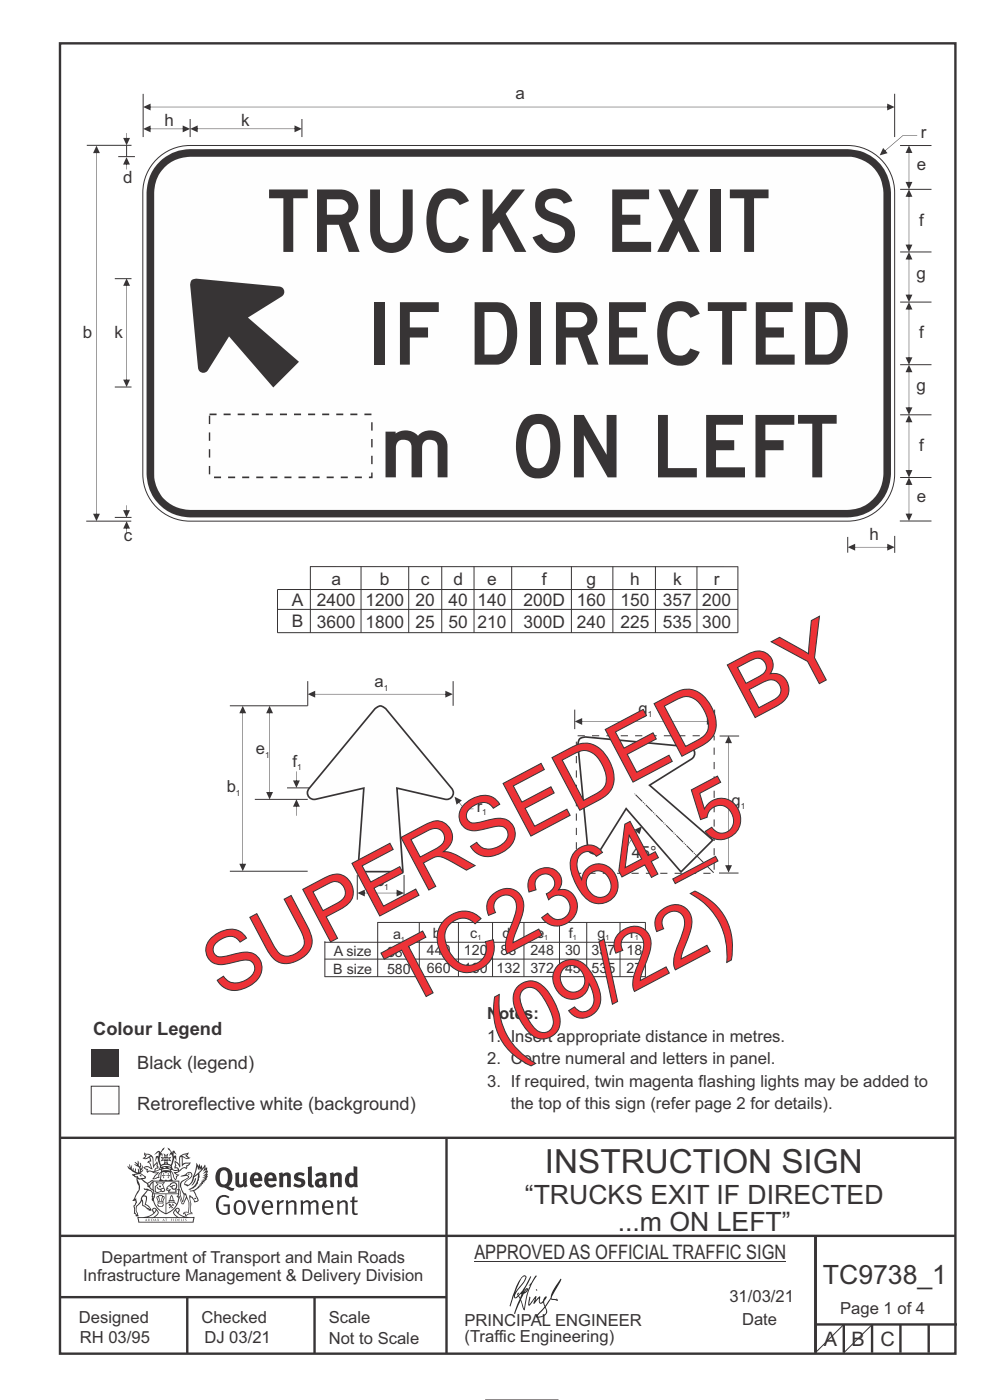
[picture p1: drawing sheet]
<svg xmlns="http://www.w3.org/2000/svg" width="210mm" height="297mm" viewBox="0 0 210 297" stroke-linecap="round" stroke-linejoin="round" font-family="sans-serif">
<g fill="none" stroke="#373435" stroke-width=".51">
<path d="M12.7 9.2h190v278h-190zM12.7 241.4h190M94.7 241.4v45.8M12.7 275.2h82M12.7 262.2h190.1M39.7 275.2v12M66.7 275.2v12M173 262.2v24.8M173 281h30M179 281v6M185 281v6M191 281v6"/>
<path d="M197 281v6"/>
</g>
<path d="M19.4 222.5h5.8v5.9h-5.8z" fill-rule="evenodd" fill="#373435"/>
<path d="M19.4 230.5h5.8v5.8h-5.8z" fill-rule="evenodd" fill="#fefefe" stroke="#373435" stroke-width=".21"/>
<g fill="#373435">
<path d="M47 248.5a2.55 2.55 0 0 0 0 2.7l.3 .1a.81 .81 0 0 0 1-.9v-.6a1.04 1.04 0 0 0-1.1-1.5zM46.3 248.1a1.82 1.82 0 0 1 2.1-.2 1.82 1.82 0 0 1 .9 1.9 2.29 2.29 0 0 1-.8 1.9l.7 .3h.5l-.2 .6a2.87 2.87 0 0 1-2-.7 2.12 2.12 0 0 1-1.6-3.1z" fill-rule="evenodd"/>
<path d="M49.9 248.9l.8-.2v2a.46 .46 0 0 0 .3 .6 .46 .46 0 0 0 .6-.3v-2.1l.7-.2v2.4l.2 .5-.5 .4-.3-.3a1.02 1.02 0 0 1-1.2 .2 1.02 1.02 0 0 1-.6-1.1z" fill-rule="evenodd"/>
<path d="M54 249.5l-.1 .5h.9a.49 .49 0 0 0-.2-.6 .49 .49 0 0 0-.6 .1zM53.4 249.1a1.34 1.34 0 0 1 1.6-.2 1.34 1.34 0 0 1 .7 1.5v.2h-1.8a.77 .77 0 0 0 .5 .8 .77 .77 0 0 0 .9-.4l.3 .5a1.59 1.59 0 0 1-2 .2 1.59 1.59 0 0 1-.5-2z" fill-rule="evenodd"/>
<path d="M57.1 249.5l-.2 .5h1a.49 .49 0 0 0-.2-.6 .49 .49 0 0 0-.6 .1zM56.4 249.1a1.34 1.34 0 0 1 1.6-.2 1.34 1.34 0 0 1 .7 1.5v.2h-1.8a.77 .77 0 0 0 .5 .8 .77 .77 0 0 0 .9-.4l.4 .5a1.59 1.59 0 0 1-2.1 .2 1.59 1.59 0 0 1-.5-2z" fill-rule="evenodd"/>
<path d="M59.2 248.9l.7-.2 .1 .4a.95 .95 0 0 1 1-.3 .95 .95 0 0 1 .7 .8v2.3h-.8v-2.3a.46 .46 0 0 0-.8 .1v2.2h-.8z" fill-rule="evenodd"/>
<path d="M62.6 249.1a1.75 1.75 0 0 1 2-.1l-.2 .5-.6-.2a.43 .43 0 0 0-.6 .3l.4 .3a1.04 1.04 0 0 1 1.2 1.1 1.04 1.04 0 0 1-1.4 1l-1.2-.4 .3-.6 1 .4 .4-.4a.88 .88 0 0 0-1-.5l-.4-.2-.1-.4z" fill-rule="evenodd"/>
<path d="M65.3 247.6l.8-.2 .1 3.8 .3 .2 .1 .5a.88 .88 0 0 1-1-.1 .88 .88 0 0 1-.3-1z" fill-rule="evenodd"/>
<path d="M67.8 250.6a.43 .43 0 0 0-.1 .7 .43 .43 0 0 0 .7-.1v-.7zM66.8 249.2a1.7 1.7 0 0 1 2.4 .1v1.8l.3 .4-.4 .5-.5-.3a1.03 1.03 0 0 1-1.7-.2 1.03 1.03 0 0 1 .8-1.5h.7v-.4a.8 .8 0 0 0-1.2 .1z" fill-rule="evenodd"/>
<path d="M70 248.9l.7-.2 .1 .4a.95 .95 0 0 1 1-.3 .95 .95 0 0 1 .7 .8v2.3h-.8v-2.3a.46 .46 0 0 0-.8 .1v2.2h-.8z" fill-rule="evenodd"/>
<path d="M74.3 249.5a1.48 1.48 0 0 0 0 1.7h.5l.2-.1v-1.5l-.3-.2zM75 247.4l.8 .1 .1 4.4h-.7l-.1-.2a1.26 1.26 0 0 1-1.4 0 1.26 1.26 0 0 1-.5-1.3 1.29 1.29 0 0 1 .4-1.3 1.29 1.29 0 0 1 1.4-.2z" fill-rule="evenodd"/>
<path d="M46.4 253.9a1.72 1.72 0 0 1 2.3 0l-.3 .3a1.24 1.24 0 0 0-1.4-.2 1.24 1.24 0 0 0-.6 1.4 1.49 1.49 0 0 0 1.2 2l.7-.2v-1.3h-.8l-.1-.4h1.4v1.9a1.93 1.93 0 0 1-2.3 0 1.93 1.93 0 0 1-.7-2.2l.2-.7z" fill-rule="evenodd"/>
<path d="M50.4 255.1a1.65 1.65 0 0 0 .2 2.2 .99 .99 0 0 0 1-1.4 .78 .78 0 0 0-.4-.8 .78 .78 0 0 0-.8 0zM50 254.9a1.33 1.33 0 0 1 1.6-.1 1.33 1.33 0 0 1 .5 1.4 1.31 1.31 0 0 1-1.3 1.6 1.31 1.31 0 0 1-1.2-1.6v-.6z" fill-rule="evenodd"/>
<path d="M52.5 254.7l.5-.1 .8 2.6 .8-2.5h.5l-1.1 3h-.5z" fill-rule="evenodd"/>
<path d="M56.3 255.2l-.2 .7h1.3a.7 .7 0 0 0-.3-.8 .7 .7 0 0 0-.8 .1zM55.9 255a1.22 1.22 0 0 1 1.5-.2 1.22 1.22 0 0 1 .5 1.5h-1.8a.93 .93 0 0 0 .5 1 .93 .93 0 0 0 1.1-.2l.2 .3a1.43 1.43 0 0 1-1.8 .1 1.43 1.43 0 0 1-.6-1.7z" fill-rule="evenodd"/>
<path d="M58.7 254.7l.4-.1 .1 .5 .4-.4 .6-.1-.1 .6a.66 .66 0 0 0-.9 .6v1.9h-.4z" fill-rule="evenodd"/>
<path d="M60.6 254.8l.4-.2 .1 .5a.94 .94 0 0 1 1-.5 .94 .94 0 0 1 .8 .8v2.3h-.5l-.1-2.5a.81 .81 0 0 0-1.2 .3v2.2h-.4z" fill-rule="evenodd"/>
<path d="M63.7 254.7l.5-.1 .1 .5 .4-.3a.78 .78 0 0 1 1.2 .3 .9 .9 0 0 1 .9-.5 .9 .9 0 0 1 .8 .8v2.3h-.5l-.1-2.5a.67 .67 0 0 0-1.1 .3v2.2h-.5v-2.4l-.4-.2-.7 .4v2.2h-.5z" fill-rule="evenodd"/>
<path d="M69.1 255.2l-.2 .7h1.3a.7 .7 0 0 0-.3-.8 .7 .7 0 0 0-.8 .1zM68.7 255a1.22 1.22 0 0 1 1.5-.2 1.22 1.22 0 0 1 .5 1.5h-1.8a.93 .93 0 0 0 .4 1 .93 .93 0 0 0 1.2-.2l.2 .3a1.44 1.44 0 0 1-1.8 .1 1.44 1.44 0 0 1-.6-1.7z" fill-rule="evenodd"/>
<path d="M71.5 254.8l.4-.2 .1 .5a.94 .94 0 0 1 1-.5 .94 .94 0 0 1 .8 .8v2.3h-.5l-.1-2.5a.81 .81 0 0 0-1.2 .3v2.2h-.4z" fill-rule="evenodd"/>
<path d="M74.7 253.9l.5-.1v.9h.7l-.1 .4h-.6v2.1l.1 .2h.5l.1 .3a.75 .75 0 0 1-1.2-.6v-2h-.4v-.4h.4z" fill-rule="evenodd"/>
<path d="M30.8 244.9l1.1 .3-.9 .5h-.4l.6-.5zM31.8 245.5l.2-.1a2.44 2.44 0 0 1 .5 1.9l.1 .5 .6-1-.1 .6 .3 .3a.57 .57 0 0 0-.6 .8l-1-.2-.5 .2 .2-.5-.8-.3 .7-.1 .9 .5 .1-.1-.6-1.3-.2-.1 .5-.1zM30.7 244.4l-.1 .5 .2 .4-.6 .4a1.04 1.04 0 0 0 1.4-.1l.2 .6-.3 .1-.2 .4a.94 .94 0 0 1 .8 1.1l-.2-.1a1.16 1.16 0 0 0-1.5-.1l.3 .4 .4 .2 .1 .5 .2 .1 .1-.2a.94 .94 0 0 1 1.1 .3h.8l-1.2 1.2a1.13 1.13 0 0 0 1.2-.2l.4-.1v-.4l.4-.7a.83 .83 0 0 0-.6 1h-.3l-.7 .3 1.1-1.4-.5 .2-.5-.1 1.3-.5-.1-.2-.9 .4v-.3l.2-.2 .3 .1 .1-.3-.2-.4 .1-.6-.2-.3-.7 .9v-.7a1.42 1.42 0 0 0-1.6-1.8z" fill-rule="evenodd"/>
<path d="M38.5 245.3l.5-.3 .7-.1-.6 .3 .8 .5h-.3zM38.3 245.5h.2l.1 2a1.69 1.69 0 0 1 1.6-.7l-.8 .5 .1 .5a1.1 1.1 0 0 0-1.5 .6l-.1-.5-.2-.2h-.5l.3-.4-.3-.7a1.42 1.42 0 0 1 .9 1.1l.2-.1zM37.1 246.2l.1 1-.2 .3 .1 .5 .5-.1 .2 .2a.96 .96 0 0 1-1.2-.1l-.1 .1a1.06 1.06 0 0 0 1.3 .2v.1a.72 .72 0 0 1-.9 .2l.2 .5 .6 .2-.4 .2-.1 .7-.2-.4-.4-1.1-.4-.4 .4 .9a1.54 1.54 0 0 0 .7 1.2l.2-.3a.58 .58 0 0 1 .4-.7l.2-.2h-.3l-.5-.3 .9-.5a.93 .93 0 0 1 1.2-.5v.2l.2-.2 .1-.5a.99 .99 0 0 0 .7-.8l-1.3 .1-.3 .2-.1-1.4 .9 .4 .9-.3h-.4l-.5-.4 .4-.7-.6 .2a1.46 1.46 0 0 0-1.4 2.1l.1 .4-.3-.4z" fill-rule="evenodd"/>
<path d="M35.6 248.9l.2 .1-.1 .3 .4 .1-.4 .1v.5l-.1-.6h-.3l.3-.1z" fill-rule="evenodd"/>
<path d="M34.6 248.9l.2 .1v.3l.3 .1h-.3l-.1 .6v-.5l-.4-.1 .4-.1z" fill-rule="evenodd"/>
<path d="M34.3 248.8a.57 .57 0 0 1 .9 .2 .57 .57 0 0 1 .9-.2l.2 1.4h-.2a.57 .57 0 0 1-.9 0 .69 .69 0 0 1-1.1 0zM34.2 248.1l-.3 2.1-.1 .4h2.9l-.2-.4-.3-2.1h-.2v.3l-.8-.2-.8 .2v-.3z" fill-rule="evenodd"/>
<path d="M34.2 252.4a.3 .3 0 0 0 .6 0 .3 .3 0 0 0-.6 0zM33.3 251l.3 .3-.3 .3a.79 .79 0 0 0 0 1.3l.8-.2-.1-.3a.55 .55 0 0 1-.7-.6h.1l.2 .3 .3 .1 .8-.2-.4-.7 .4-.3-.7 .1zM33 250.7l1.1 .2 .9-.2-.4 .7 .4 1.1a.56 .56 0 0 1-.8 .3l-.2 .1a.73 .73 0 0 1-.9 .1 .73 .73 0 0 1-.3-.9v-.4l.6-.4z" fill-rule="evenodd"/>
<path d="M35.6 251.9l.7-.5a.58 .58 0 0 1 1-.1 .58 .58 0 0 1-.4 .9l-.3-.3a.43 .43 0 0 1 .6-.3v-.1a.57 .57 0 0 0-.8 .2l-.2-.1-.3 .1 .5 .2a.55 .55 0 0 0 .8 .4v.5h-1.3l.4-.3-.2-.2-.6 .1 .2-.2-.2-.1zM35.4 251.8l-.1 .2a.39 .39 0 0 0 .2 .6h.3l-.2 .4h1.9l-.1-.7a.86 .86 0 0 0-.1-1.4 .86 .86 0 0 0-1.3 .4z" fill-rule="evenodd"/>
<path d="M36 254.8h.8v.2h-.8zM36.4 253.8l.2 .8h-.4zM36.4 253.5l-.3 .5-.1 .6h-.2v.4l-.7 .4 .2 .2a1.48 1.48 0 0 1 2.1 .1l.2-.1-.6-.5v-.5h-.2l-.1-.6z" fill-rule="evenodd"/>
<path d="M35.8 255.4l.4 .1 .1 .3 .3-.2-.2-.2a.38 .38 0 0 1 .5 .5l-.2-.2-.3 .3 .4 .2-.4 .2-.1-.4-.4 .4-.1-.2 .4-.3-.1-.1-.2 .1z" fill-rule="evenodd"/>
<path d="M34.5 254h.2v.2l-.2 .6h-.2zM33.6 255.3h.9v.2a.55 .55 0 0 1-.8 .4v-.2l-.2-.1zM33.4 254h.2l.2 .8h-.2zM33.6 255h.8l.1 .1-.8 .1zM33.8 253.7h.5l-.2 1.1h-.1zM33.3 253.8l-.1 .3 .3 1.1a.48 .48 0 0 0-.1 .6 .48 .48 0 0 0 .5 .3l.5-.1a.49 .49 0 0 0 .2-.8l.3-1.1-.1-.3a1.42 1.42 0 0 0-1.5 0z" fill-rule="evenodd"/>
<path d="M33.7 251.5l.4 .1 .1 .3h-.3z" fill-rule="evenodd"/>
<path d="M41.3 250.1l.3-.2-.2 .9-.6 .7h-.2l.5-.7z" fill-rule="evenodd"/>
<path d="M39.7 249l.3-.2 .5 .2a.88 .88 0 0 1-.6 1.1 1.22 1.22 0 0 0-.8 1.3l.5 .2a.72 .72 0 0 0 .9-.4l.5-.8 .2-.6 .8-.6v.3a2.85 2.85 0 0 1-2 2.8l.1 .1a2.13 2.13 0 0 0 1.9-1.5v-.2a2.01 2.01 0 0 0 .3-1.8l1.1-1.3-.4 1 .7-.5-.7 1 .8-.4-.8 .8 .7-.1-.9 .5 .8-.1-.8 .4h.8l-.9 .3 .3 .2h-.4l.2 .3h-.3l.1 .3h-.4l.2 .3h-.2a2.16 2.16 0 0 1-2 1l.1 .2h.4a.76 .76 0 0 1 .7 .7l.5 1.2-.6 .2a1.45 1.45 0 0 0-1.1-1.3l.2 1.8-.1 1.8 .4 .3a1.07 1.07 0 0 0-1.2 .4v-.3l-.5-.2a.87 .87 0 0 1 1.1-.1v-.7a4.4 4.4 0 0 0-.6-3.1v-.3h-.3a2.16 2.16 0 0 1-.7-2.2l.3-.3 1.2-.8a.55 .55 0 0 0-.4-.8zM37.8 252.4a.76 .76 0 0 1 .3 1.1l.6 1.6 .4-1.7 .2 .1a.61 .61 0 0 1-.1 .9l-.3 .9h-.2l-.7-1.6-.3 .1a1.18 1.18 0 0 0 .1-1.4zM41.8 247.5l.2 .8 .3-.6v.6l.4-.5a1.9 1.9 0 0 1-1.1 1.4l-.4 .3zM38.3 249.6l1.3-.1 .2 .1v.3l-.5 .3a1.26 1.26 0 0 0-.9 1.9l.2 .6a1.84 1.84 0 0 1 .1 2.1l-.4-1.3a.96 .96 0 0 0-.4-1.3l-.4 .3a.78 .78 0 0 1 0 1.2l.1 .3h.4l.4 1.1a.38 .38 0 0 0 .2 .4 .38 .38 0 0 0 .4-.1l.6-1.2a2.94 2.94 0 0 1 .4 2.5l-.1 .5-.8-.1-.3 .4v.2l.4-.1 .1 .4 .2 .1a1.02 1.02 0 0 1 1.3-.5v-.4l-.3-.1 .1-1.8-.3-1.3 .1 .1a1.14 1.14 0 0 1 .8 .9 .63 .63 0 0 0 .8-.2 .63 .63 0 0 0-.1-.9l-.7-1.2 .9-.6 .2-.3 .3-.1-.1-.2h.4l-.1-.3h.3l-.1-.3 .5-.1-.2-.2 .6-.4v-.2h-.2l.4-.5-.3 .1 .3-.6-.4 .1 .4-.5v-.3l-.3 .2 .2-.6-.1-.3-.4 .3v-.8l-.6 .8-.2-.7-.2 .4-.3-.7-.1 .6-.5-.8-.1 1.4-.6 1.9a1.81 1.81 0 0 1-1 1.4l-.6-.2a1.75 1.75 0 0 1 1.1-1.2 .75 .75 0 0 0 .1-1.3 .75 .75 0 0 0-1.1 .5z" fill-rule="evenodd"/>
<path d="M41.2 254.1h.3l.2 .3h-.4z" fill-rule="evenodd"/>
<path d="M29.4 258.4h11.6l-.1 .8h-11.4zM31.4 258.2l.4-.1a2.48 2.48 0 0 0 1.4-1.3l.3 .5-.5 .6-.5 .3zM32.5 256.6l.3-.2 .2 .2-.3 .6zM37.2 256.8a2.65 2.65 0 0 0 1.8 1.4h-1.1l-.5-.3-.5-.6zM37.4 256.6l.2-.2 .3 .2-.3 .6zM29.2 258.2l.1 1.2h11.8l.2-1.1-.2-.1a4.1 4.1 0 0 1-3.3-.9l.3-.4-.1-.5a1.06 1.06 0 0 0-1.3 .9l.2 .4 .6 .5h-4.7l.3-.1a.84 .84 0 0 0 .6-.7 .84 .84 0 0 0-.5-.9l-.3-.2-.5 .1-.1 .5 .3 .4a4.2 4.2 0 0 1-3.4 .9z" fill-rule="evenodd"/>
<path d="M31 258.7l.1 .2h-.2zM31 258.6l-.3 .5 .4-.1 .2 .1z" fill-rule="evenodd"/>
<path d="M31.4 258.6h.2v.4a.25 .25 0 0 0 .2-.1 .25 .25 0 0 0-.1-.3h.1a.29 .29 0 0 1 0 .4 .29 .29 0 0 1-.4 0 .29 .29 0 0 1 0-.4z" fill-rule="evenodd"/>
<path d="M32.2 258.6a.22 .22 0 0 1 .3 .2 .22 .22 0 0 1-.3 .2zM32 258.6l.1 .5a.33 .33 0 0 0 .4-.1 .33 .33 0 0 0 0-.4 .33 .33 0 0 0-.5 0z" fill-rule="evenodd"/>
<path d="M32.9 258.7l.1 .2h-.2zM32.9 258.6l-.2 .5 .3-.1 .2 .1z" fill-rule="evenodd"/>
<path d="M33.3 258.6h.2l.1 .2 .2-.2-.2 .2 .2 .3-.3-.2v.2h-.2l.2-.3z" fill-rule="evenodd"/>
<path d="M34.7 258.7l.1 .2h-.2zM34.7 258.6l-.3 .5 .4-.1 .2 .1z" fill-rule="evenodd"/>
<path d="M35 258.6h.5h-.2v.5h-.2l.1-.5z" fill-rule="evenodd"/>
<path d="M36.2 258.6h.3h-.1v.2h.1h-.1v.3h-.2z" fill-rule="evenodd"/>
<path d="M36.7 258.6h.2v.5h-.2z" fill-rule="evenodd"/>
<path d="M37.3 258.6a.22 .22 0 0 1 .3 .2 .22 .22 0 0 1-.3 .2zM37.1 258.6v.5a.33 .33 0 0 0 .5-.1 .33 .33 0 0 0 0-.4 .33 .33 0 0 0-.5 0z" fill-rule="evenodd"/>
<path d="M37.8 258.6h.4h-.2v.2h.1h-.1v.2l.2 .1h-.4z" fill-rule="evenodd"/>
<path d="M38.4 258.6h.2l-.1 .4 .2 .1h-.3z" fill-rule="evenodd"/>
<path d="M38.9 258.6h.2v.5h-.2z" fill-rule="evenodd"/>
<path d="M39.3 258.6h.2l-.1 .1 .2 .2-.2 .2h-.1v-.2l.2 .1z" fill-rule="evenodd"/>
<path d="M34.2 247.4a1.51 1.51 0 0 1 2.1 .2 2.67 2.67 0 0 0-2.1 0zM35.7 247.6l.5 .2v.2l-.4-.1zM34.6 247.7l.5-.1 .1 .2h-.4zM34.1 247.9l.2 .1-.3 .1zM35 246.9l.2-.2 .3 .2zM34.9 245.7h.2v.3h-.2zM35 245.1l.2 .2 .2-.2-.1 .4h-.2zM35.1 246.3h.2l.1 .4-.2-.2-.2 .2zM35.3 245.7h.2v.3h-.2zM34.4 245.7l.3 .1 .1 .2-.4 .1 .2-.2zM35.7 245.8l.3-.1-.2 .2 .2 .2-.4-.1zM32.7 244.9l1-.5-.1 1-.2-.2-.3 .2-.3 1.1 .5-1 .3 .9a1.84 1.84 0 0 1 .2 1.7l.4 .1a2.48 2.48 0 0 1 2.2 .1l.2-.3-.2-.7 .7-1.7 .4 .6-.2-1-.2-.1-.2 .3v-.9l.6 .4-.6-.8-.3 .1-.1 .4-.5-.8-.5-.3 .2 .4 .6 .6-.5 .7 .5-.3a2.06 2.06 0 0 1-.1 2.2l-.5-.2-.2-.6 .2-.1 .7 .2-.4-.5 .4-.5-.7 .2-.2-.2 .2-.7-.5 .4-.5-.4 .2 .7-.2 .2-.7-.2 .4 .5-.4 .5 .8-.2 .1 .1-.2 .6-.5 .2a2.02 2.02 0 0 1 0-2.2l.3 .5-.1-.6-.3-.1 .8-1.3-.4 .4-.5 .7-.2-.3a.8 .8 0 0 0-.8 .5z" fill-rule="evenodd"/>
<path d="M29.2 250.1l.3 .2a.61 .61 0 0 1 .8 .3l.3 .2a.8 .8 0 0 1 .6 1l.4 .1 .6 .5a1 1 0 0 1 .4 1.1l-.1 .7v-.5h-.1a.96 .96 0 0 0-.8-1.3l-.2-.2h-.7l-.1-.1-.1 .1 .1 .3h.6l-1.2 1.4-.2 .9-.4 .6a1.33 1.33 0 0 0-.5 1.8l.2 .5a1.26 1.26 0 0 1-.5-1.4l-.1-.4a1.56 1.56 0 0 0 .4-1.7l-.3 .2 .2-.5a3.2 3.2 0 0 0 .7-3zM30.4 253.9h.4a2.06 2.06 0 0 1-.1 1.6l.7 .5 .4 .4-.6-.1-.8-.6-.1-.9a.51 .51 0 0 1 .1-.9zM28.6 249.3a1.52 1.52 0 0 1 2.1 .6l-1.1 .1-.2-.1-.1-.4-.5 .1zM27.5 247v.8l-.3-.4-.1 .1a3.1 3.1 0 0 0 1.9 1.5l-1 .1 .5 .6 .5 .1 .1 1.1a1.84 1.84 0 0 1-.3 2.5l-.4 .9-.3 .4 .2 .1 .4-.1 .1 .4-.2 .5-.3 .2 .1 1.8 .2-.1 .3 .6h.1l.5-.1-.2-.5a1.3 1.3 0 0 1-.1-1.7l.9-1 .2 1.1 .5 .2 .5 .5 .1-.1 .2 .4 .5-.1a1.85 1.85 0 0 0-1.2-1.4l.1-.2a1.39 1.39 0 0 0 0-1.5l-.5-.1 .5-.5a.66 .66 0 0 1 .9-.4 .66 .66 0 0 1 .3 .9l-.1 .4 .2-.1v.2l-.1 .3 .2 .5 .1-.3a2.24 2.24 0 0 0 .1-2.2 .73 .73 0 0 1-.7-.7 .73 .73 0 0 1 .6-.7v-.2a.94 .94 0 0 0-.9 .8 .48 .48 0 0 1-.1-.5 .48 .48 0 0 1 .5-.3l.5-.3a.51 .51 0 0 0-.8 .2l-.4 .3-1.1-.8 .6-.1 .2-.5-1.2-.7 .5-.4v-.4l-.4 .4v-.2a.69 .69 0 0 0 .2-1v.5l-.2 .2v-1.1l-.3-.2 .1 .6-.1 .2-.4-1.2v.6l-.6-.3 .5 .6-.6-.2 .3 .3a1 1 0 0 1 .7 1.5l-.2-.8v.8l-.5-.2v-.7l-.2 .6-.2-.1-.1-.6-.2 .4-.2-.2 .1-.7-.2 .5z" fill-rule="evenodd"/>
<path d="M29.6 249.5l.2-.2 .3 .3z" fill-rule="evenodd"/>
<path d="M32.4 250.5h5.6v2l-.2-.1v-1.7h-5.2v2.5h5.2v-.8l.1 .2-.1 1.1v-.3h-2.5v4a4.1 4.1 0 0 0 2.6-3.6l.1-.1a4 4 0 0 1-2.8 3.9 4.2 4.2 0 0 1-2.8-4.7l.1 1.3 .1-.2a3.8 3.8 0 0 0 2.5 3.4v-4h-2.5l-.2-.9z" fill-rule="evenodd"/>
<circle cx="40" cy="249.1" r=".17"/>
</g>
<path d="M100.6 267.7h66.2" fill="none" stroke="#373435" stroke-width=".21"/>
<g fill="#252726">
<path d="M111.6 273.7l.2-.2-.5 .7zM110.4 274.5l.3 .1-.3 .8-.3-.5zM110.9 270.9h.5a9.3 9.3 0 0 1-2 3.1l-.1 .3 1-2.5zM110.6 271a14.7 14.7 0 0 0-2.2 4.9l-.3 1.2 .1 .1 .8-2.3a.42 .42 0 0 0 .2 .6 .42 .42 0 0 0 .6-.3l.2-.1 .3 .5-1.2 3.2h.2l1.1-2.9 .6 1.9 .2 .2 .2-.5a13.5 13.5 0 0 1 2-6.2l.5-.5-.2-.2-1.5 2.1 .3-.1a14.9 14.9 0 0 0-1.3 5.1l-.4-1.2a1.39 1.39 0 0 1 .2-1.8l.1-.2a.92 .92 0 0 0 .8-1.2 .75 .75 0 0 0-.7 .7l-.2 .2 1.6-3.4h-.1l-.4 .7a10.5 10.5 0 0 1-2.1 3.3l.1-.5a.32 .32 0 0 0-.3 .2 .32 .32 0 0 0 0 .4l-.5 .4a3.2 3.2 0 0 1 1.1-2.3l.5-.6a2.49 2.49 0 0 0 .7-1.6l-.3-.2z" fill-rule="evenodd"/>
<path d="M115.6 277.5a1.15 1.15 0 0 1 .1 1.3 1.15 1.15 0 0 1-1.2 .5h-.5zM112.3 275.1l-.3 1.7 .3 .2 1.2-1.5-.3 1.1 1.2-1.2a.94 .94 0 0 0 .3 1.2l.5-.3 .3 .9-1.2 1.3a.98 .98 0 0 0-.5 1 1.9 1.9 0 0 0 2.3-1.3l-.1-.2a1.02 1.02 0 0 1 .3-1.4l.5-1 1.5 .3-.2-.4v.2l-1.1-.1v-.3l2-3.6 .1-.2-.1-.2-1.8 2.7a6.6 6.6 0 0 1-1.5 3l-.2-.2a1.01 1.01 0 0 1 .4-1.4l.1-.2-.2-.1-.4 .4-.2 .5-.5 .4-.2-.4 .1-.9-.2-.1-.8 1 .2-1h-.1l-1.4 1.8 .2-1.5v-.1z" fill-rule="evenodd"/>
<path d="M113.7 273.6l.3 .2h-.3z" fill-rule="evenodd"/>
</g>
<g fill="none" stroke="#373435" stroke-width=".21">
<path d="M48.8 149.7h16.5M54.1 169.6h11.2M60.9 167.2h13.3M48.8 184.8h16.5M68.9 199.9h68.1M68.9 199.7v7.5M80.1 195.7h56.8M80.1 195.7v11.5M88.9 195.7v11.5M97.2 195.7v11.5M104.5 195.7v11.5M111.1 195.7v11.5"/>
<path d="M118.7 195.7v11.5M124.5 195.7v11.5M131.5 195.7v11.5M136.9 195.7v11.5M68.9 207.2h68.1M68.9 203.5h68.1M102.9 297h15.6M179 281l-6 6"/>
</g>
<g fill="#373435">
<path d="M65.3 147.3l1.6-.7v1.4zM66.7 147.2l27.9 .1zM94.5 146.6l1.6 .7-1.6 .7z"/>
<path d="M75.8 189.5l1.6-.8v1.5zM77.2 189.4l7.1 .1zM84.1 188.7l1.6 .8-1.6 .7z"/>
<path d="M77.6 164.5l1.6-.7v1.4zM79.1 164.5l4.3 .1zM83.3 163.8l1.6 .7-1.6 .7z"/>
<path d="M51.5 149.7l.7 1.6h-1.4zM51.4 151.2l.1 32.2zM50.8 183.3h1.4l-.7 1.5z"/>
<path d="M57.2 149.7l.7 1.6h-1.4zM57.1 151.2l.1 17zM56.5 168h1.4l-.7 1.6z"/>
<path d="M62.8 163.7l.1 2zM62.2 165.6h1.4l-.7 1.6z"/>
<path d="M62.8 171l.1 2.1zM62.9 169.6l.7 1.6h-1.4z"/>
</g>
<path d="M65.3 144.5v5.2M96.1 144.5v5.2M77.6 161.4v5.2M84.9 161.4v5.2M75.8 185.7v5.2M85.7 185.7v5.2" fill="none" stroke="#373435" stroke-width=".21"/>
<path d="M96.4 169l1.6 .8-1.2 .9zM97.3 170.2l1.2 1.5zM98.5 171.6l2 .1z" fill="#373435"/>
<path d="M79.5 150.4l.2-.1a1.36 1.36 0 0 1 2.1 .1l14 16.9a1.41 1.41 0 0 1 .2 1.6 1.41 1.41 0 0 1-1.6 .7l-10.2-2.4 1.3 17.7h-9.6l1.3-17.7-10.3 2.4a1.41 1.41 0 0 1-1.5-.7 1.41 1.41 0 0 1 .2-1.6z" fill-rule="evenodd" fill="#fefefe" stroke="#373435" stroke-width=".36"/>
<g fill="#373435">
<path d="M149.9 152.3l1.6 .8-1.6 .7zM123.3 153l26.8 .1zM121.9 153.1l1.6-.8v1.5z"/>
<path d="M153.8 183.6h1.5l-.8 1.5zM154.5 157.5l.1 26.2zM154.5 156.1l.8 1.6h-1.5z"/>
</g>
<path d="M121.9 150.6v4.1M151.6 150.6v4.1M152.7 156.2h4.1M152.5 185.2h4.2" fill="none" stroke="#373435" stroke-width=".21"/>
<path d="M122.3 156.1h29.2v29.2h-29.2z" fill="none" stroke="#373435" stroke-width=".21" stroke-dasharray="1.5 1.5" stroke-linecap="butt"/>
<path d="M123 156.8l1.2-.4 21.8 2a1.41 1.41 0 0 1 1.3 1.1 1.41 1.41 0 0 1-.6 1.5l-8.9 5.6 13.4 11.6-6.7 6.8-11.7-13.4-5.5 8.9a1.41 1.41 0 0 1-1.6 .6 1.41 1.41 0 0 1-1-1.3l-2.1-21.8z" fill-rule="evenodd" fill="#fefefe" stroke="#373435" stroke-width=".36"/>
<path d="M151.4 185.2l-16.8-16.8" fill="none" stroke="#373435" stroke-width=".21" stroke-dasharray="2 .2 .2 .2 .2 .2" stroke-linecap="butt"/>
<path d="M134.6 176l1.6-.7-.5 1.7zM135.2 176.4h.1a14 14 0 0 0-3.4 7.4 13 13 0 0 1 3.3-7.4zM131.3 183.6l1.4 .1-.9 1.6z" fill="#373435"/>
<g fill="none" stroke="#373435" stroke-width=".21">
<path d="M58.9 134.2h97.6M58.9 129.3h97.6M65.8 120.2h90.7M65.8 120.2v14.1M76.6 120.2v14.1M86.7 120.2v14.1M93.7 120.2v14.1M100.6 120.2v14.1M108.5 120.2v14.1M121.2 120.2v14.1M130 120.2v14.1M139 120.2v14.1"/>
<path d="M147.8 120.2v14.1M156.5 125.1h-97.6v9.2M156.5 120.2v14.1"/>
</g>
<path d="M32.8 34.2a10 10 0 0 1 7.5-3.3h139.5a10 10 0 0 1 10 10v59.7a10 10 0 0 1-10 10h-139.5a10 10 0 0 1-10-10v-59.7a9.9 9.9 0 0 1 2.5-6.7z" fill-rule="evenodd" fill="#fefefe" stroke="#373435" stroke-width=".21"/>
<path d="M30.4 22.7l1.5-.7v1.4zM31.8 22.7l156.6 .1zM188.2 22l1.6 .7-1.6 .7z" fill="#373435"/>
<path d="M40.3 25.2v3.9M64 25.2v3.9" fill="none" stroke="#373435" stroke-width=".21"/>
<path d="M33.8 34.4a9.3 9.3 0 0 1 6.5-2.8h139.5a9.2 9.2 0 0 1 9.2 9.3v59.7a9.3 9.3 0 0 1-9.2 9.2h-139.5a9.3 9.3 0 0 1-9.2-9.2v-59.7a9.3 9.3 0 0 1 2.7-6.5z" fill-rule="evenodd" fill="#373435"/>
<path d="M35.1 35.3a7.7 7.7 0 0 1 5.2-2h139.4a7.6 7.6 0 0 1 7.7 7.6v59.7a7.6 7.6 0 0 1-7.7 7.6h-139.4a7.5 7.5 0 0 1-7.6-7.6v-59.7a7.6 7.6 0 0 1 2.4-5.6z" fill-rule="evenodd" fill="#fefefe"/>
<path d="M40.7 59.4l.9-.3 17.6 1.7a1.14 1.14 0 0 1 1.1 .8 1.14 1.14 0 0 1-.5 1.3l-7.2 4.5 10.8 9.4-5.4 5.4-9.4-10.8-4.5 7.2a1.14 1.14 0 0 1-1.2 .5 1.14 1.14 0 0 1-.9-1.1l-1.7-17.6z" fill-rule="evenodd" fill="#373435"/>
<path d="M44.4 87.9h34.5v13.4h-34.5z" fill="none" stroke="#373435" stroke-width=".33" stroke-dasharray="1.6 1.6" stroke-linecap="butt"/>
<g fill="#373435">
<path d="M62.5 26.6l1.6 .7-1.6 .8zM41.8 27.3l20.8 .1zM40.4 27.3l1.5-.7v1.5z"/>
<path d="M38.8 26.6l1.5 .7-1.5 .8zM31.8 27.3l7.1 .1zM30.4 27.3l1.5-.7v1.5z"/>
</g>
<path d="M30.4 19.9v9.2M189.8 19.9v9.2" fill="none" stroke="#373435" stroke-width=".21"/>
<path d="M187.3 31.4l1 1.1-1.7 .5zM187.7 32l3.8-3.3zM191.5 28.7l3.1 .1z" fill="#373435"/>
<path d="M190.9 30.9h6.7M190.9 53.5h6.7M190.9 40.2h6.7M190.9 77.4h6.7M190.9 64.1h6.7M190.9 88h6.7M190.9 110.5h6.7M190.9 101.3h6.7" fill="none" stroke="#373435" stroke-width=".21"/>
<g fill="#373435">
<path d="M192.8 101.3l.7 1.6h-1.4zM192.8 102.7l.1 6.4zM192.1 109h1.4l-.7 1.6z"/>
<path d="M192.8 30.9l.7 1.6h-1.4zM192.8 32.3l.1 6.4zM192.1 38.6h1.4l-.7 1.6z"/>
<path d="M192.8 77.4l.7 1.6h-1.4zM192.8 78.8l.1 7.8zM192.1 86.4h1.4l-.7 1.6z"/>
<path d="M192.8 53.5l.7 1.6h-1.4zM192.8 54.9l.1 7.8zM192.1 62.5h1.4l-.7 1.6z"/>
<path d="M192.8 88l.7 1.6h-1.4zM192.8 89.4l.1 10.5zM192.1 99.7h1.4l-.7 1.6z"/>
<path d="M192.8 64.1l.7 1.6h-1.4zM192.8 65.5l.1 10.5zM192.1 75.8h1.4l-.7 1.6z"/>
<path d="M192.8 40.2l.7 1.6h-1.4zM192.8 41.6l.1 10.4zM192.1 51.9h1.4l-.7 1.6z"/>
</g>
<path d="M18.4 30.8h9.5M25.1 33.2h3.5M24.4 59.1h3.5M24.4 82.1h3.5M18.3 110.6h9.5M24.4 109.8h3.5" fill="none" stroke="#373435" stroke-width=".21"/>
<g fill="#373435">
<path d="M26.9 110.6l.7 1.6h-1.5zM26.8 112l.1 1.2z"/>
<path d="M26.1 108.2h1.5l-.8 1.6zM26.8 107.2l.1 1.2z"/>
<path d="M26.1 80.5h1.5l-.7 1.6zM26.8 60.5l.1 20.2zM26.9 59.1l.7 1.5h-1.5z"/>
<path d="M26.1 29.3h1.5l-.7 1.5zM26.8 28.2l.1 1.2z"/>
<path d="M26.8 33.3l.8 1.6h-1.5zM26.8 34.8l.1 1.2z"/>
</g>
<path d="M26.9 30.8v2.4" fill="none" stroke="#373435" stroke-width=".21"/>
<g fill="#373435">
<path d="M20.5 30.9l.7 1.6h-1.5zM20.4 32.3l.1 76.8zM19.7 109h1.5l-.7 1.6z"/>
<path d="M188.2 115.4l1.6 .7-1.6 .7zM181.3 116l7.1 .1zM179.8 116.1l1.6-.7v1.4z"/>
</g>
<path d="M179.8 113.9v3.4M189.8 113.7v3.6M185 281l-6 6" fill="none" stroke="#373435" stroke-width=".21"/>
<text font-size="18.5" fill="#373435" x="80.5" y="101.3">m ON LEFT</text>
<g font-size="18.4" fill="#373435">
<text x="56.7" y="53.4">TRUCKS EXIT</text>
<text x="77.9" y="77.4">IF DIRECTED</text>
</g>
<g font-size="17.6" fill="#ed3237">
<text x="47.3" y="211.9" transform="rotate(-28 47.3 211.9)">SUPERSEDED BY</text>
<text x="86.4" y="213.6" transform="rotate(-28 86.4 213.6)">TC2364_5</text>
<text x="107.3" y="224.8" transform="rotate(-28 107.3 224.8)">(09/22)</text>
</g>
<text font-size="7.1" fill="#373435" x="115.6" y="248.9">INSTRUCTION SIGN</text>
<g font-size="5.6" fill="#373435">
<text x="111.3" y="255.5">“TRUCKS EXIT IF DIRECTED</text>
<text x="131" y="261.1">...m ON LEFT”</text>
<text x="174.6" y="272.5">TC9738_1</text>
</g>
<g font-size="4.2" fill="#373435">
<text x="100.6" y="267.2">APPROVED AS OFFICIAL TRAFFIC SIGN</text>
<text x="174.7" y="285.6">A</text>
<text x="180.7" y="285.6">B</text>
<text x="186.8" y="285.6">C</text>
</g>
<g font-size="3.9" fill="#373435">
<text x="19.8" y="219.7">Colour Legend</text>
<text x="29.1" y="226.7">Black (legend)</text>
<text x="29.1" y="235.5">Retroreflective white (background)</text>
</g>
<g font-size="3.7" fill="#373435">
<text x="70.3" y="124.1">a</text>
<text x="80.6" y="124.1">b</text>
<text x="89.3" y="124.1">c</text>
<text x="96.2" y="124.1">d</text>
<text x="103.4" y="124.1">e</text>
<text x="114.9" y="124.1">f</text>
<text x="124.4" y="124.1">g</text>
<text x="133.7" y="124.1">h</text>
<text x="142.8" y="124.1">k</text>
<text x="151.4" y="124.1">r</text>
<text x="61.9" y="128.5">A</text>
<text x="67.2" y="128.7">2400</text>
<text x="77.5" y="128.7">1200</text>
<text x="88.2" y="128.7">20</text>
<text x="95.2" y="128.7">40</text>
<text x="101.3" y="128.7">140</text>
<text x="111" y="128.7">200D</text>
<text x="122.4" y="128.7">160</text>
<text x="131.6" y="128.7">150</text>
<text x="140.6" y="128.7">357</text>
<text x="149" y="128.7">200</text>
<text x="61.9" y="133">B</text>
<text x="67.2" y="133.2">3600</text>
<text x="77.5" y="133.2">1800</text>
<text x="88.2" y="133.2">25</text>
<text x="95.2" y="133.2">50</text>
<text x="101.3" y="133.2">210</text>
<text x="111" y="133.2">300D</text>
<text x="122.4" y="133.2">240</text>
<text x="131.6" y="133.2">225</text>
<text x="140.6" y="133.2">535</text>
<text x="149" y="133.2">300</text>
</g>
<g font-size="3.6" fill="#373435">
<text x="109.3" y="20.9">a</text>
<text x="34.9" y="26.8">h</text>
<text x="51.2" y="26.8">k</text>
<text x="195.3" y="29.4">r</text>
<text x="26.1" y="38.9">d</text>
<text x="194.5" y="36.2">e</text>
<text x="195" y="47.9">f</text>
<text x="194.4" y="59.1">g</text>
<text x="17.6" y="71.8">b</text>
<text x="24.3" y="71.7">k</text>
<text x="195" y="71.8">f</text>
<text x="194.4" y="83">g</text>
<text x="195" y="95.8">f</text>
<text x="194.5" y="106.6">e</text>
<text x="26.3" y="114.8">c</text>
<text x="184.4" y="114.6">h</text>
</g>
<g font-size="3.5" fill="#373435">
<text x="79.4" y="145.8">a</text>
<text x="135.5" y="151.4">g</text>
<text x="54.3" y="160">e</text>
<text x="62.1" y="162.7">f</text>
<text x="48.1" y="168.1">b</text>
<text x="101.1" y="172.3">r</text>
<text x="155.2" y="171">g</text>
<text x="134" y="182.1">45°</text>
<text x="79.7" y="188.1">c</text>
<text x="103.3" y="216.3">Notes:</text>
<text x="103.3" y="221">1. Insert appropriate distance in metres.</text>
<text x="103.3" y="225.8">2. Centre numeral and letters in panel.</text>
<text x="103.3" y="230.5">3. If required, twin magenta flashing lights may be added to</text>
<text x="108.3" y="235.3">the top of this sign (refer page 2 for details).</text>
<text x="21.6" y="267.9">Department of Transport and Main Roads</text>
<text x="17.7" y="271.8">Infrastructure Management &amp; Delivery Division</text>
<text x="16.7" y="280.6">Designed</text>
<text x="42.7" y="280.6">Checked</text>
<text x="69.7" y="280.6">Scale</text>
<text x="98.5" y="281.4">PRINCIPAL ENGINEER</text>
<text x="154.7" y="276.2">31/03/21</text>
<text x="157.4" y="281.2">Date</text>
<text x="178.2" y="278.8">Page 1 of 4</text>
<text x="16.9" y="284.8">RH 03/95</text>
<text x="43.3" y="284.9">DJ 03/21</text>
<text x="69.7" y="285.2">Not to Scale</text>
<text x="98.5" y="284.8">(Traffic Engineering)</text>
</g>
<g font-size="3" fill="#373435">
<text x="70.8" y="202.9">A size</text>
<text x="82.1" y="203">387</text>
<text x="83.4" y="199.2">a</text>
<text x="90.5" y="202.7">440</text>
<text x="91.8" y="198.9">b</text>
<text x="98.4" y="202.7">120</text>
<text x="99.8" y="198.9">c</text>
<text x="106.2" y="202.7">88</text>
<text x="106.6" y="198.9">d</text>
<text x="112.5" y="202.7">248</text>
<text x="113.8" y="198.9">e</text>
<text x="119.9" y="202.7">30</text>
<text x="120.7" y="198.9">f</text>
<text x="125.5" y="202.7">357</text>
<text x="126.8" y="198.9">g</text>
<text x="132.9" y="202.7">18</text>
<text x="133.7" y="198.9">r</text>
<text x="70.7" y="206.6">B size</text>
<text x="82.1" y="206.7">580</text>
<text x="90.5" y="206.4">660</text>
<text x="98.4" y="206.4">180</text>
<text x="105.4" y="206.4">132</text>
<text x="112.5" y="206.4">372</text>
<text x="119.9" y="206.4">45</text>
<text x="125.5" y="206.4">535</text>
<text x="132.9" y="206.4">27</text>
</g>
<g font-size="1.8" fill="#373435">
<text x="81.4" y="146.5">1</text>
<text x="137.4" y="152.1">1</text>
<text x="56.2" y="160.7">1</text>
<text x="63.1" y="163.4">1</text>
<text x="50.1" y="168.8">1</text>
<text x="102.3" y="173">1</text>
<text x="157.1" y="171.7">1</text>
<text x="81.5" y="188.8">1</text>
</g>
<g font-size="1.5" fill="#373435">
<text x="85.1" y="199.8">1</text>
<text x="93.5" y="199.5">1</text>
<text x="101.3" y="199.5">1</text>
<text x="108.3" y="199.5">1</text>
<text x="115.5" y="199.5">1</text>
<text x="121.5" y="199.5">1</text>
<text x="128.4" y="199.5">1</text>
<text x="134.7" y="199.5">1</text>
</g>
</svg>
